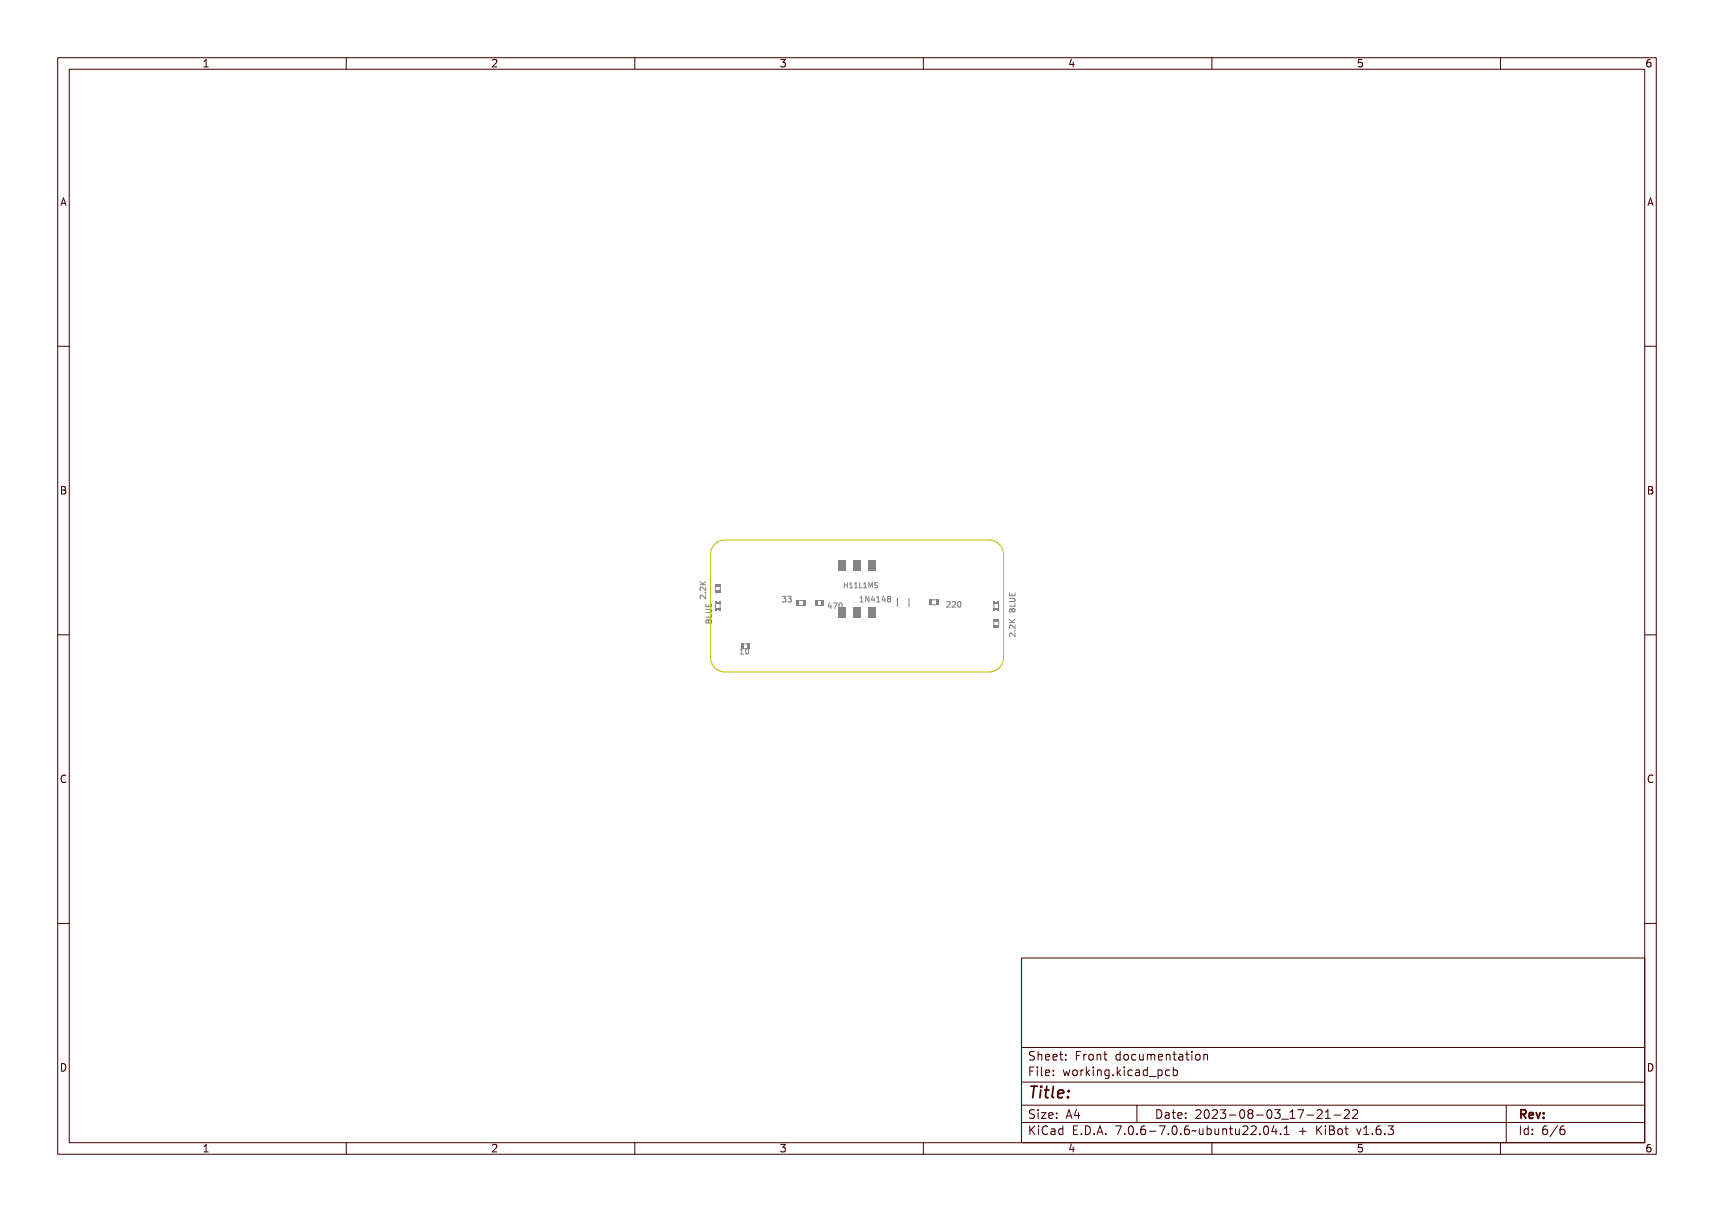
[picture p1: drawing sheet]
<svg xmlns="http://www.w3.org/2000/svg" width="297mm" height="210mm" viewBox="0 0 297 210" stroke-linecap="round" stroke-linejoin="round" font-family="sans-serif">
<g fill="none" stroke="#848484" stroke-width=".17">
<path d="M121.4 100.6l.4 .3 .5-.3v.1l-.5 .3 .5 .1v.2h-.9v-.2h.4l-.4-.4zM121.4 103.1a.59 .59 0 0 1 .8 .4v-.5h.1v.6l-.4-.3a.23 .23 0 0 0-.4-.1 .23 .23 0 0 0 0 .4l-.1-.1zM121.4 101.5a.6 .6 0 0 1 .8 .4v-.5h.1v.6l-.4-.3a.23 .23 0 0 0-.4 0 .23 .23 0 0 0 0 .3l-.1-.1zM122.1 102.4h.2v.2h-.2zM122.3 104.7v.4M122.4 107.1h.8v-.4h.1v.6h-.9zM122.4 105.9h.6a.31 .31 0 0 1 .4 .3 .31 .31 0 0 1-.4 .3h-.6v-.1h.6a.17 .17 0 0 0 .2-.2 .17 .17 0 0 0-.2-.2h-.6zM122.4 105.1h.1v.5h.3v-.4h.1v.4h.3v-.5h.1v.6h-.9zM122.4 107.6l.3-.1 .1 .2a.26 .26 0 0 1 .4-.2 .26 .26 0 0 1 .1 .3v.3h-.9zM122.5 107.7h.2l.1 .2h-.3zM122.9 107.6h.3v.3h-.3zM123.3 104.7v.4"/>
<path d="M141.7 104.1h.7M141.7 104.9h.7M143.7 104.5h.2v.7h.1l-.1 .3h-.1v-.2h-.4zM143.8 104.7v.5h-.3zM144.2 104.5h.6l-.4 1h-.1l.3-.9h-.4zM145 104.6h.1a.46 .46 0 0 1 .5 .4 .46 .46 0 0 1-.5 .5l-.1-.3zM145.2 104.7a.39 .39 0 0 1 .2 .3 .39 .39 0 0 1-.2 .4l-.1-.4zM146.3 101v.9M146.3 101.4h.5M146.8 101v.9M147.3 101h.2v.4h.3v-.4h.1v.9h-.1v-.4h-.3v.4h-.2zM148.1 101.1l.3-.1v.8h.2v.1h-.5v-.1h.2v-.7l-.2 .1z"/>
<path d="M148.8 101.1l.4-.1v.8h.1v.1h-.4v-.1h.1v-.7l-.2 .1zM149 104.3h.6M149 103.6l.3-.3v1M149.5 101h.2v.8h.4v.1h-.6zM150 103.4h.3v.8h.2v.1h-.5v-.1h.2v-.7h-.2zM150.3 101.1l.3-.1v.8h.2v.1h-.5v-.1h.2v-.7l-.2 .1zM150.7 103.4h.2l.3 .8v-.8h.1v.9h-.1l-.4-.7v.7h-.1zM150.9 101h.2l.1 .5 .2-.5h.1v.9h-.1v-.8l-.1 .5-.3-.5v.8h-.1zM151.7 101.1h.5v.1l-.1-.1a.16 .16 0 0 0-.3 0 .16 .16 0 0 0 .1 .3 .29 .29 0 0 1 .3 .1 .29 .29 0 0 1-.1 .4 .29 .29 0 0 1-.4-.2v.1a.21 .21 0 0 0 .3 0 .21 .21 0 0 0 .1-.3 .21 .21 0 0 0-.3 0l-.1-.2zM151.9 103.4h.1v.6h.1l-.1 .3h-.1v-.2h-.4zM151.9 103.5v.5h-.3zM152.4 103.4h.3v.8h.2v.1h-.5v-.1h.2v-.7h-.2z"/>
<path d="M153.4 103.4h.2v.6h.1l-.1 .3h-.1v-.2h-.4zM153.5 103.5v.5h-.3zM154 103.4a.27 .27 0 0 1 .4 0 .27 .27 0 0 1-.1 .4 .27 .27 0 0 1 .1 .4 .27 .27 0 0 1-.5 0 .27 .27 0 0 1 .2-.4l-.2-.1zM164 104.3a.34 .34 0 0 1 .5 .1 .34 .34 0 0 1-.2 .5l-.2 .2h.4v.1h-.5l.3-.4a.23 .23 0 0 0 0-.4 .23 .23 0 0 0-.3 .1zM164.8 104.3a.34 .34 0 0 1 .5 .1 .34 .34 0 0 1-.2 .5l-.2 .2h.4v.1h-.5l.3-.4a.23 .23 0 0 0 0-.4 .23 .23 0 0 0-.3 .1zM165.6 104.4l.1-.1a.46 .46 0 0 1 .4 .5 .46 .46 0 0 1-.4 .4l-.2-.2zM165.8 104.4a.39 .39 0 0 1 .2 .4 .39 .39 0 0 1-.2 .3l-.1-.3zM174.9 102.8v.4M175 107.3l.4 .4 .5-.4v.2l-.5 .3 .5 .1v.1h-.9v-.1h.4l-.4-.4zM175 105.2h.8v-.4h.1v.5h-.9zM175 104h.6a.31 .31 0 0 1 .3 .3 .31 .31 0 0 1-.3 .3h-.6v-.1h.6a.17 .17 0 0 0 .2-.2 .17 .17 0 0 0-.2-.2h-.6zM175 103.2h.1v.5h.3v-.5h.1v.5h.3v-.5h.1v.6h-.9z"/>
<path d="M175 109.9a.59 .59 0 0 1 .8 .3v-.4h.1v.6l-.5-.4a.23 .23 0 0 0-.3 0 .23 .23 0 0 0 0 .4l-.1-.2zM175 108.3a.59 .59 0 0 1 .8 .4v-.5h.1v.6l-.5-.3a.23 .23 0 0 0-.3-.1 .23 .23 0 0 0 0 .4l-.1-.1zM175 105.7l.3-.1 .1 .1a.26 .26 0 0 1 .3-.1 .26 .26 0 0 1 .2 .3v.3h-.9zM175.1 105.8h.2l.1 .2h-.3zM175.5 105.7h.3v.3h-.3zM175.7 109.2h.2v.2h-.2zM175.9 102.8v.4"/>
<circle cx="145.3" cy="105" r=".09"/>
<circle cx="154.2" cy="103.6" r=".16"/>
<circle cx="154.2" cy="104.1" r=".19"/>
<circle cx="165.8" cy="104.8" r=".09"/>
</g>
<g fill="#848484">
<path d="M141.2 104h.5v1h-.5z" fill-rule="evenodd"/>
<path d="M142.4 104h.5v1h-.5z" fill-rule="evenodd"/>
</g>
<path d="M128.8 111.6h.8" fill="none" stroke="#848484" stroke-width=".17"/>
<g fill="#848484">
<path d="M129.5 111.5h.5v1h-.5z" fill-rule="evenodd"/>
<path d="M128.4 111.5h.5v1h-.5z" fill-rule="evenodd"/>
</g>
<path d="M172.2 107.7v.7M173 107.7v.7" fill="none" stroke="#848484" stroke-width=".17"/>
<g fill="#848484">
<path d="M172.2 108.4h.9v.5h-.9z" fill-rule="evenodd"/>
<path d="M172.2 107.2h.9v.5h-.9z" fill-rule="evenodd"/>
</g>
<g fill="none" stroke="#848484" stroke-width=".17">
<path d="M172.2 104.6v.8M172.3 104.2a.3 .3 0 0 0 .3 .3 .3 .3 0 0 0 .3-.3M172.4 105.8a.27 .27 0 0 1 .2-.2 .27 .27 0 0 1 .3 .2M173 104.7v.7"/>
<circle cx="172.3" cy="104.4" r=".08"/>
</g>
<g fill="#848484">
<path d="M172.2 104.2h.2v.1h-.2z" fill-rule="evenodd"/>
<path d="M172.2 104.3v.4z" fill-rule="evenodd"/>
<path d="M172.2 104.4h.9v.3h-.9z" fill-rule="evenodd"/>
<path d="M172.2 105.4h.2v.5h-.2z" fill-rule="evenodd"/>
<path d="M172.4 105.4h.5v.2h-.5z" fill-rule="evenodd"/>
<path d="M172.4 105.6l.1 .1z" fill-rule="evenodd"/>
<path d="M172.8 105.6l.1 .1z" fill-rule="evenodd"/>
<path d="M172.9 104.2h.2v.3h-.2z" fill-rule="evenodd"/>
<path d="M172.9 105.4h.2v.5h-.2z" fill-rule="evenodd"/>
</g>
<path d="M138.5 104.1h.7M138.5 104.9h.7" fill="none" stroke="#848484" stroke-width=".17"/>
<g fill="#848484">
<path d="M138 104h.5v1h-.5z" fill-rule="evenodd"/>
<path d="M139.2 104h.5v1h-.5z" fill-rule="evenodd"/>
<path d="M150.4 97.1h1.2v1.8h-1.2z" fill-rule="evenodd"/>
<path d="M150.4 105.3h1.3v1.7h-1.3z" fill-rule="evenodd"/>
<path d="M147.9 97.1h1.2v1.8h-1.2z" fill-rule="evenodd"/>
<path d="M147.9 105.3h1.2v1.7h-1.2z" fill-rule="evenodd"/>
<path d="M145.3 97.1h1.3v1.8h-1.3z" fill-rule="evenodd"/>
<path d="M145.4 105.3h1.2v1.7h-1.2z" fill-rule="evenodd"/>
</g>
<path d="M124 101.6v.7M124.8 101.6v.7" fill="none" stroke="#848484" stroke-width=".17"/>
<g fill="#848484">
<path d="M123.9 101.1h1v.5h-1z" fill-rule="evenodd"/>
<path d="M123.9 102.3h1v.5h-1z" fill-rule="evenodd"/>
</g>
<path d="M161.5 103.9h.7M161.5 104.8h.7" fill="none" stroke="#848484" stroke-width=".17"/>
<g fill="#848484">
<path d="M161 103.9h.5v.9h-.5z" fill-rule="evenodd"/>
<path d="M162.2 103.9h.5v.9h-.5z" fill-rule="evenodd"/>
</g>
<path d="M155.5 103.7v1.4M157.5 103.7v1.4" fill="none" stroke="#848484" stroke-width=".2"/>
<g fill="none" stroke="#848484" stroke-width=".17">
<path d="M124 104.7v.7M124.1 105.8a.3 .3 0 0 1 .3-.3 .3 .3 0 0 1 .3 .3M124.1 104.2a.27 .27 0 0 0 .3 .3 .27 .27 0 0 0 .2-.3M124.8 104.7v.7"/>
<circle cx="124.7" cy="105.6" r=".08"/>
</g>
<g fill="#848484">
<path d="M124.6 105.7h.2v.2h-.2z" fill-rule="evenodd"/>
<path d="M124.8 105.4v.3z" fill-rule="evenodd"/>
<path d="M123.9 105.4h.9v.2h-.9z" fill-rule="evenodd"/>
<path d="M124.6 104.2h.2v.5h-.2z" fill-rule="evenodd"/>
<path d="M124.1 104.4h.5v.3h-.5z" fill-rule="evenodd"/>
<path d="M124.5 104.4l.1 .1z" fill-rule="evenodd"/>
<path d="M124.1 104.4l.1 .1z" fill-rule="evenodd"/>
<path d="M123.9 105.6h.2v.3h-.2z" fill-rule="evenodd"/>
<path d="M123.9 104.2h.2v.5h-.2z" fill-rule="evenodd"/>
</g>
<path d="M124.1 94.1l1-.5h.5h45.8a2.54 2.54 0 0 1 2.5 2.5v17.8a2.54 2.54 0 0 1-2.5 2.5h-45.8a2.54 2.54 0 0 1-2.5-2.5v-17.8a2.54 2.54 0 0 1 1-2z" fill="none" stroke="#c2c200" stroke-width=".17"/>
<g fill="none" stroke="#480000" stroke-width=".17">
<path d="M10 10h277v190h-277zM12 12h273v186h-273zM60 10v2M110 10v2M160 10v2M210 10v2M260 10v2M10 60h2M285 60h2M10 110h2M285 110h2M10 160h2"/>
<path d="M285 160h2M177 166h108v32h-108zM60 198v2M110 198v2M160 198v2M177 181.5h108M177 187.5h108M177 191.5h108M177 194.5h108M178.1 195.2h.2v.6l.6-.6h.3l-.6 .6 .6 .8h-.2l-.5-.7-.2 .2v.5h-.2zM178.2 185h.9v.2h-.7v.4h.6v.2h-.6v.7h-.2zM178.3 182.4l.5-.1h.2v.2a.31 .31 0 0 0-.5-.1 .31 .31 0 0 0 0 .5 .5 .5 0 0 1 .6 .6 .5 .5 0 0 1-.8 .2l-.1-.2a.34 .34 0 0 0 .4 .1 .34 .34 0 0 0 .1-.5 .47 .47 0 0 1-.5-.2 .47 .47 0 0 1 .1-.5z"/>
<path d="M178.3 192.5l.5-.1h.2v.2a.31 .31 0 0 0-.5-.1 .31 .31 0 0 0 0 .5 .5 .5 0 0 1 .6 .6 .5 .5 0 0 1-.8 .2l-.1-.2a.34 .34 0 0 0 .4 .1 .34 .34 0 0 0 .1-.5 .47 .47 0 0 1-.5-.2 .47 .47 0 0 1 .1-.5zM179.4 182.2h.2v.6a.35 .35 0 0 1 .4-.1 .35 .35 0 0 1 .2 .4v.6h-.2v-.8h-.4v.8h-.2zM179.5 185.4h.4v.9h.4v.2h-.9v-.2h.3v-.8h-.2zM179.5 192.8h.4v.9h.4v.1h-.9v-.1h.3v-.8h-.2zM179.5 195.6h.4v.9h.4v.1h-.9v-.1h.3v-.8h-.2zM179.7 184.9h.2v.3h-.2zM179.7 192.3h.2v.3h-.2zM179.7 195.1h.2v.3h-.2zM180.6 184.9h.4v1.3l.4 .1v.2l-.5-.2v-1.2h-.3zM180.6 192.8h.8v.1l-.6 .8h.6v.1h-.8v-.1l.6-.8h-.6zM180.7 182.8a.49 .49 0 0 1 .6-.1 .49 .49 0 0 1 .2 .5h-.8a.42 .42 0 0 0 .3 .4 .42 .42 0 0 0 .4-.1v.2a.6 .6 0 0 1-.8-.1 .6 .6 0 0 1 .1-.8zM180.7 195.4l.5-.2h.3v.2a.43 .43 0 0 0-.6 0 .43 .43 0 0 0-.2 .5 .43 .43 0 0 0 .2 .5 .43 .43 0 0 0 .6 0v.2a.66 .66 0 0 1-.8-.1 .66 .66 0 0 1-.1-.8z"/>
<path d="M180.8 182.9l.4-.1 .1 .3h-.6zM181.8 195.6h.2a.45 .45 0 0 1 .5 0 .45 .45 0 0 1 .1 .4v.6h-.1v-.1a.38 .38 0 0 1-.5 .2 .38 .38 0 0 1-.2-.5 .38 .38 0 0 1 .4-.2h.3a.35 .35 0 0 0-.3-.4 .35 .35 0 0 0-.4 .2zM181.9 182.8a.49 .49 0 0 1 .6-.1 .49 .49 0 0 1 .2 .5h-.8a.42 .42 0 0 0 .3 .4 .42 .42 0 0 0 .5-.1v.2a.6 .6 0 0 1-.9-.1 .6 .6 0 0 1 .1-.8zM181.9 185.5a.49 .49 0 0 1 .6-.1 .49 .49 0 0 1 .2 .5h-.8a.42 .42 0 0 0 .3 .4 .42 .42 0 0 0 .5-.1v.2a.6 .6 0 0 1-.9-.1 .6 .6 0 0 1 .1-.8zM181.9 192.9a.49 .49 0 0 1 .6-.1 .49 .49 0 0 1 .2 .5h-.8a.42 .42 0 0 0 .3 .4 .42 .42 0 0 0 .5-.1v.2a.6 .6 0 0 1-.9-.1 .6 .6 0 0 1 .1-.8zM182 196.2l.5-.1a.31 .31 0 0 1-.2 .4 .31 .31 0 0 1-.4-.1zM182 182.9l.4-.1 .1 .3h-.6zM182 185.6l.4-.1 .1 .3h-.6zM182 193l.4-.1 .1 .3h-.6zM183 195.7l.4-.2 .2 .2v-.6h.2v1.5h-.2v-.1a.42 .42 0 0 1-.5 .1 .42 .42 0 0 1-.2-.5zM183.2 195.8l.1-.1a.4 .4 0 0 1 .3 .4 .4 .4 0 0 1-.3 .4l-.2-.2zM183.2 182.3h.2v.4h.4v.1h-.4l.1 .8h.3v.1h-.2a.3 .3 0 0 1-.4-.3v-.6h-.3v-.1h.3z"/>
<path d="M183.3 185.4h.2v.3h-.2zM183.3 186.2h.2v.3h-.2zM183.3 192.8h.2v.3h-.2zM183.3 193.6h.2v.2h-.2zM184.5 182.7h.2v.3h-.2zM184.5 183.5h.2v.2h-.2zM185.2 185.4h.2l.2 .8 .1-.5h.2l.2 .5 .1-.8h.2l-.2 1.1h-.2l-.2-.7-.2 .7h-.1zM185.4 195.2h.9v.2h-.7v.4h.6v.2h-.6v.5h.7v.1h-.9zM185.7 192.4h.2l.5 1.4h-.2l-.1-.3h-.5l-.1 .3h-.2zM185.8 192.6l.2 .7h-.4zM186.6 182.3h.9v.2h-.7v.4h.6v.2h-.6v.6h-.2zM186.7 185.5a.52 .52 0 0 1 .8 .4 .52 .52 0 0 1-.8 .4l-.1-.4z"/>
<path d="M186.8 185.6l.1-.1a.39 .39 0 0 1 .4 .4 .39 .39 0 0 1-.4 .4l-.1-.2zM186.9 196.4h.2v.2h-.2zM187.1 192.4h.2v.9h.2v.2h-.2v.3h-.2v-.3h-.6v-.2zM187.1 192.6v.7h-.4zM187.8 195.2a.76 .76 0 0 1 .9 .7 .76 .76 0 0 1-.9 .7zM188 195.4a.57 .57 0 0 1 .5 .5 .57 .57 0 0 1-.5 .6zM188 182.7h.2v.2a.3 .3 0 0 1 .3-.3 .3 .3 0 0 1 .3 .3 .37 .37 0 0 0-.5-.1 .37 .37 0 0 0-.1 .4v.5h-.2zM188 185.4h.2v.2a.3 .3 0 0 1 .3-.3 .3 .3 0 0 1 .3 .3 .37 .37 0 0 0-.5-.1 .37 .37 0 0 0-.1 .4v.6h-.2zM189.1 184.9h.1v.9l.5-.4h.2l-.4 .4 .5 .7h-.2l-.4-.6-.2 .1v.5h-.1zM189.1 182.8a.52 .52 0 0 1 .8 .4 .52 .52 0 0 1-.8 .4l-.1-.4zM189.2 182.9l.1-.1a.39 .39 0 0 1 .4 .4 .39 .39 0 0 1-.4 .4l-.1-.2zM189.3 196.4h.3v.2h-.3z"/>
<path d="M190.2 182.7h.2v.1a.35 .35 0 0 1 .4-.1 .35 .35 0 0 1 .3 .4v.6h-.2l-.1-.8h-.3l-.1 .8h-.2zM190.3 185.4h.4v.9h.4v.2h-.9v-.2h.4v-.8h-.3zM190.5 195.2h.3l.4 1.4h-.2l-.1-.3h-.5l-.1 .3h-.2zM190.6 184.9h.1v.3h-.1zM190.6 195.4l.2 .7h-.4zM191.4 185.4h.2v.1a.35 .35 0 0 1 .4-.1 .35 .35 0 0 1 .3 .4v.7h-.2l-.1-.9h-.3l-.1 .9h-.2zM191.7 182.3h.1v.4h.4v.1h-.4l.1 .8h.3v.1h-.2a.3 .3 0 0 1-.3-.3v-.6h-.3v-.1h.3zM191.7 196.4h.3v.2h-.3zM192.7 185.5l.3-.2 .3 .2v-.1h.2v1a.53 .53 0 0 1-.8 .4v-.2a.36 .36 0 0 0 .4 .1 .36 .36 0 0 0 .2-.4l-.1 .1a.53 .53 0 0 1-.7-.3 .53 .53 0 0 1 .2-.6zM192.8 185.6l.1-.1a.39 .39 0 0 1 .4 .4 .39 .39 0 0 1-.4 .4l-.1-.2zM193.8 195.2h.9l-.5 1.4h-.2l.5-1.2h-.7zM193.9 182.8l.3-.2 .3 .2v-.6h.2v1.5h-.2v-.1a.42 .42 0 0 1-.6 .1 .42 .42 0 0 1-.1-.5z"/>
<path d="M194.1 182.8a.4 .4 0 0 1 .4 .4 .4 .4 0 0 1-.4 .4l-.2-.4zM194.1 186.2h.3v.3h-.3zM195.1 184.9h.2v.9l.4-.4h.3l-.5 .4 .5 .7h-.2l-.4-.6-.1 .1v.5h-.2zM195.1 182.8a.52 .52 0 0 1 .8 .4 .52 .52 0 0 1-.8 .4l-.1-.4zM195.2 182.9l.1-.1a.39 .39 0 0 1 .4 .4 .39 .39 0 0 1-.4 .4l-.1-.2zM195.3 196.4h.3v.2h-.3zM196.3 185.4h.5v.9h.3v.2h-.9v-.2h.4v-.8h-.3zM196.3 195.4a.5 .5 0 0 1 .7-.1 .5 .5 0 0 1 .1 .6 .52 .52 0 0 1-.4 .8 .52 .52 0 0 1-.5-.8zM196.4 182.8a.39 .39 0 0 1 .4-.2 .39 .39 0 0 1 .3 .3 .4 .4 0 0 0-.6 0 .4 .4 0 0 0 0 .6 .4 .4 0 0 0 .6 0 .41 .41 0 0 1-.4 .3 .41 .41 0 0 1-.4-.3v-.5zM196.5 195.4a.57 .57 0 0 1 .4 .9l-.3 .2a.86 .86 0 0 1-.1-1.1zM196.6 184.9h.2v.3h-.2zM197 191.5v3"/>
<path d="M197.4 182.7h.2v.8l.2 .1 .3-.2v-.7h.2v1h-.2v-.1a.35 .35 0 0 1-.4 .2 .35 .35 0 0 1-.3-.5zM197.6 185.5a.39 .39 0 0 1 .4-.2 .39 .39 0 0 1 .3 .3 .4 .4 0 0 0-.6 0 .4 .4 0 0 0 0 .6 .4 .4 0 0 0 .6 0 .41 .41 0 0 1-.4 .3 .41 .41 0 0 1-.4-.3v-.5zM197.7 196.4h.3v.2h-.3zM198.6 182.7h.1l.2-.1a.22 .22 0 0 0 .2 .2 .22 .22 0 0 0 .2-.2l.2 .3 .1 .8h-.2v-.8l-.1-.1-.2 .1v.8h-.1v-.8l-.2-.1-.1 .1v.8h-.1zM198.7 185.4h.1a.45 .45 0 0 1 .5 0 .45 .45 0 0 1 .2 .4v.7h-.2v-.2a.38 .38 0 0 1-.5 .2 .38 .38 0 0 1-.2-.5 .38 .38 0 0 1 .5-.2h.2a.35 .35 0 0 0-.3-.4 .35 .35 0 0 0-.3 .2zM198.7 195.4l.5-.2h.2v.2a.43 .43 0 0 0-.5 0 .43 .43 0 0 0-.1 .5 .48 .48 0 0 1 .7 0 .48 .48 0 0 1-.1 .7 .48 .48 0 0 1-.7-.1l-.1-.6zM198.8 186l.5-.1a.31 .31 0 0 1-.1 .4 .31 .31 0 0 1-.4-.1zM198.9 195.9a.29 .29 0 0 1 .4 .1 .29 .29 0 0 1-.1 .4 .29 .29 0 0 1-.4-.1zM199.9 185.5l.3-.2 .3 .2v-.6h.2v1.6h-.2v-.2a.42 .42 0 0 1-.5 .1 .42 .42 0 0 1-.2-.5zM199.9 182.8a.49 .49 0 0 1 .6-.1 .49 .49 0 0 1 .2 .5h-.7a.42 .42 0 0 0 .2 .4 .42 .42 0 0 0 .5-.1v.2a.6 .6 0 0 1-.8-.1 .6 .6 0 0 1 0-.8zM200 196h.5v.2h-.5zM200 185.6l.1-.1a.39 .39 0 0 1 .4 .4 .39 .39 0 0 1-.4 .4l-.1-.2z"/>
<path d="M200.1 182.9l.3-.1 .2 .3h-.6zM200.1 192.4a.76 .76 0 0 1 1 .7 .76 .76 0 0 1-1 .7zM200.3 192.6a.57 .57 0 0 1 .6 .5 .57 .57 0 0 1-.6 .6zM200.9 186.8l1.2 .1zM201 195.2h.9l-.5 1.4h-.2l.5-1.2h-.7zM201.1 182.7h.1v.1a.35 .35 0 0 1 .5-.1 .35 .35 0 0 1 .2 .4v.6h-.2v-.8h-.4l-.1 .8h-.1zM201.4 192.8h.2a.45 .45 0 0 1 .5 0 .45 .45 0 0 1 .1 .4v.6h-.1v-.1a.38 .38 0 0 1-.5 .2 .38 .38 0 0 1-.2-.5 .38 .38 0 0 1 .4-.2h.3a.35 .35 0 0 0-.3-.4 .35 .35 0 0 0-.4 .2zM201.6 193.4l.5-.1a.31 .31 0 0 1-.2 .4 .31 .31 0 0 1-.4-.1zM202.2 185.4h.2v.1a.46 .46 0 0 1 .6 0 .46 .46 0 0 1 .1 .6 .39 .39 0 0 1-.2 .4 .39 .39 0 0 1-.5-.2v.6h-.2zM202.5 182.3h.2v.4h.4v.1h-.4v.8h.4v.1h-.2a.3 .3 0 0 1-.4-.3v-.6h-.3v-.1h.3zM202.5 185.6l.1-.1a.4 .4 0 0 1 .4 .4 .4 .4 0 0 1-.4 .4l-.2-.2zM202.5 196.4h.3v.2h-.3z"/>
<path d="M202.8 192.4h.2v.4h.4v.1h-.4l.1 .8h.3v.1h-.2a.3 .3 0 0 1-.4-.3v-.6h-.3v-.1h.3zM203.5 182.7h.2a.45 .45 0 0 1 .4 0 .45 .45 0 0 1 .2 .4v.6h-.2v-.1a.38 .38 0 0 1-.5 .2 .38 .38 0 0 1-.2-.5 .38 .38 0 0 1 .5-.2h.2a.35 .35 0 0 0-.2-.4 .35 .35 0 0 0-.4 .2zM203.5 195.4a.5 .5 0 0 1 .7-.1 .5 .5 0 0 1 .1 .6 .52 .52 0 0 1-.4 .8 .52 .52 0 0 1-.5-.8zM203.6 185.5a.39 .39 0 0 1 .4-.2 .39 .39 0 0 1 .3 .3 .4 .4 0 0 0-.5 0 .4 .4 0 0 0 0 .6 .4 .4 0 0 0 .5 0 .41 .41 0 0 1-.4 .3 .41 .41 0 0 1-.4-.3v-.5zM203.7 183.3l.4-.1a.31 .31 0 0 1-.1 .4 .31 .31 0 0 1-.4-.1zM203.7 195.4a.57 .57 0 0 1 .4 .9l-.2 .2a.86 .86 0 0 1-.2-1.1zM203.9 192.9a.49 .49 0 0 1 .6-.1 .49 .49 0 0 1 .2 .5h-.8a.42 .42 0 0 0 .3 .4 .42 .42 0 0 0 .5-.1v.2a.6 .6 0 0 1-.9-.1 .6 .6 0 0 1 .1-.8zM204 193l.4-.1 .1 .3h-.6zM204.7 184.9h.1v.6a.45 .45 0 0 1 .7 0 .45 .45 0 0 1 0 .6 .39 .39 0 0 1-.2 .4 .39 .39 0 0 1-.5-.2v.2h-.1zM204.9 182.3h.2v.4h.4v.1h-.4v.8h.4v.1h-.2a.3 .3 0 0 1-.4-.3v-.6h-.3v-.1h.3zM204.9 185.6l.1-.1a.39 .39 0 0 1 .4 .4 .39 .39 0 0 1-.4 .4l-.1-.2zM204.9 196.4h.3v.2h-.3z"/>
<path d="M205.3 192.8h.2v.3h-.2zM205.3 193.6h.2v.2h-.2zM205.9 182.7h.5v.9h.3v.1h-.9v-.1h.4v-.8h-.3zM205.9 195.4l.5-.2h.2v.2a.43 .43 0 0 0-.5 0 .43 .43 0 0 0-.1 .5 .48 .48 0 0 1 .7 0 .48 .48 0 0 1-.1 .7 .48 .48 0 0 1-.7-.1l-.1-.6zM206.1 195.9a.29 .29 0 0 1 .4 .1 .29 .29 0 0 1-.1 .4 .29 .29 0 0 1-.4-.1zM206.2 182.2h.2v.3h-.2zM207 196l.3-.1 .5 .1 .2-.1a.38 .38 0 0 1-.7 .2l-.3 .1zM207.1 182.8a.52 .52 0 0 1 .8 .4 .52 .52 0 0 1-.8 .4l-.1-.4zM207.3 182.9l.1-.1a.39 .39 0 0 1 .4 .4 .39 .39 0 0 1-.4 .4l-.2-.2zM207.4 192.5a.53 .53 0 0 1 .8 .1 .53 .53 0 0 1-.3 .7l-.3 .4h.7v.1h-.9v-.1l.3-.4a.49 .49 0 0 0 .2-.7l-.5 .1zM208.3 182.7h.1v.1a.35 .35 0 0 1 .5-.1 .35 .35 0 0 1 .2 .4v.6h-.2v-.8h-.4l-.1 .8h-.1zM208.3 195.6h.1l.1 .8 .2 .1 .2-.2v-.7h.2v1h-.2v-.1a.35 .35 0 0 1-.4 .2 .35 .35 0 0 1-.2-.5z"/>
<path d="M208.7 192.6a.5 .5 0 0 1 .6-.1 .5 .5 0 0 1 .2 .6 .52 .52 0 0 1-.5 .8 .52 .52 0 0 1-.4-.8zM208.9 192.6a.57 .57 0 0 1 .4 .9l-.3 .2a.86 .86 0 0 1-.1-1.1zM209.5 195.1h.2v.6a.45 .45 0 0 1 .6-.1 .45 .45 0 0 1 .1 .7 .39 .39 0 0 1-.3 .4 .39 .39 0 0 1-.4-.2v.1h-.2zM209.7 195.8l.1-.1a.4 .4 0 0 1 .4 .4 .4 .4 0 0 1-.4 .4l-.1-.2zM209.8 192.5a.53 .53 0 0 1 .8 .1 .53 .53 0 0 1-.3 .7l-.3 .4h.7v.1h-.9v-.1l.3-.4a.49 .49 0 0 0 .2-.7l-.5 .1zM210 198v2M210.7 195.6h.2v.8l.2 .1 .2-.2v-.7h.2v1h-.2v-.1a.35 .35 0 0 1-.4 .2 .35 .35 0 0 1-.2-.5zM211 192.4a.46 .46 0 0 1 .6 0 .46 .46 0 0 1 .1 .6l-.1 .1a.45 .45 0 0 1 .2 .6 .45 .45 0 0 1-.6 .2l-.2-.1v-.2a.35 .35 0 0 0 .5 .1 .35 .35 0 0 0 0-.5h-.3v-.2a.28 .28 0 0 0 .4-.1 .28 .28 0 0 0 0-.3 .28 .28 0 0 0-.4 0h-.2zM211.9 195.6h.2v.1a.35 .35 0 0 1 .4-.1 .35 .35 0 0 1 .2 .4v.6h-.2v-.8h-.4v.8h-.2zM212.4 193.2h.5v.2h-.5zM213.3 195.2h.2v.4h.4v.1h-.4v.8h.4v.1h-.2a.3 .3 0 0 1-.4-.3v-.6h-.3v-.1h.3zM213.5 192.6a.5 .5 0 0 1 .6-.1 .5 .5 0 0 1 .2 .6 .52 .52 0 0 1-.5 .8 .52 .52 0 0 1-.4-.8z"/>
<path d="M213.7 192.6a.57 .57 0 0 1 .4 .9l-.3 .2a.86 .86 0 0 1-.1-1.1zM214.3 195.6h.2v.8l.2 .1 .2-.2v-.7h.2v1h-.2v-.1a.35 .35 0 0 1-.4 .2 .35 .35 0 0 1-.2-.5zM214.7 192.5a.41 .41 0 0 1 .7-.1 .41 .41 0 0 1-.2 .7 .42 .42 0 0 1 .2 .6 .42 .42 0 0 1-.7 0 .42 .42 0 0 1 .2-.6l-.3-.2zM215.5 195.3a.53 .53 0 0 1 .8 .1 .53 .53 0 0 1-.3 .7l-.3 .4h.6v.1h-.9v-.1l.4-.4a.49 .49 0 0 0 .2-.8l-.5 .2zM216 193.2h.5v.2h-.5zM216.7 195.3a.53 .53 0 0 1 .8 .1 .53 .53 0 0 1-.3 .7l-.3 .4h.6v.1h-.9v-.1l.4-.4a.49 .49 0 0 0 .2-.8l-.5 .2zM217.1 192.6a.5 .5 0 0 1 .7-.1 .5 .5 0 0 1 .1 .6 .52 .52 0 0 1-.5 .8 .52 .52 0 0 1-.4-.8zM217.3 192.6a.57 .57 0 0 1 .4 .9l-.3 .2a.86 .86 0 0 1-.1-1.1zM218.2 196.4h.2v.2h-.2zM218.2 192.4a.46 .46 0 0 1 .6 0 .46 .46 0 0 1 .1 .6l-.1 .1a.45 .45 0 0 1 .2 .6 .45 .45 0 0 1-.6 .2l-.2-.1v-.2a.35 .35 0 0 0 .5 .1 .35 .35 0 0 0 0-.5h-.3v-.2a.28 .28 0 0 0 .4-.1 .28 .28 0 0 0 0-.3 .28 .28 0 0 0-.4 0h-.2zM219.2 195.4a.5 .5 0 0 1 .6-.1 .5 .5 0 0 1 .2 .6 .52 .52 0 0 1-.5 .8 .52 .52 0 0 1-.5-.8zM219.2 194.2l1.3 .1z"/>
<path d="M219.4 195.4a.57 .57 0 0 1 .3 .9l-.2 .2a.86 .86 0 0 1-.1-1.1zM220.7 192.5l.5-.1v1.3h.3v.1h-.8v-.1h.3v-1.1h-.3zM220.8 195.2h.2v.9h.2v.2h-.2v.3h-.2v-.3h-.6v-.2zM220.8 195.4v.7h-.4zM221.8 196.4h.2v.2h-.2zM221.8 192.4h.9l-.5 1.4h-.2l.5-1.2h-.7zM222.8 195.3l.5-.1v1.3h.3v.1h-.8v-.1h.3v-1.1h-.3zM223.2 193.2h.5v.2h-.5zM224.2 192.5a.53 .53 0 0 1 .8 .1 .53 .53 0 0 1-.3 .7l-.3 .4h.7v.1h-.9v-.1l.3-.4a.49 .49 0 0 0 .2-.7l-.5 .1zM225.4 195.5h.2v.4h.4v.2h-.4v.4h-.2v-.4h-.4v-.2h.4zM225.5 192.5l.5-.1v1.3h.3v.1h-.8v-.1h.3v-1.1h-.3zM226.8 193.2h.5v.2h-.5z"/>
<path d="M227.5 195.2h.2v.6l.6-.6h.2l-.6 .6 .6 .8h-.2l-.5-.7-.1 .2v.5h-.2zM227.8 192.5a.53 .53 0 0 1 .8 .1 .53 .53 0 0 1-.2 .7l-.4 .4h.7v.1h-.9v-.1l.3-.4a.49 .49 0 0 0 .2-.7l-.5 .1zM228.8 195.6h.4v.9h.4v.1h-.9v-.1h.4v-.8h-.3zM229 192.5a.53 .53 0 0 1 .8 .1 .53 .53 0 0 1-.2 .7l-.4 .4h.7v.1h-.9v-.1l.3-.4a.49 .49 0 0 0 .2-.7l-.5 .1zM229.1 195.1h.1v.3h-.1zM229.9 195.2h.4a.35 .35 0 0 1 .5 .2 .35 .35 0 0 1-.3 .5 .41 .41 0 0 1 .3 .5 .41 .41 0 0 1-.5 .2h-.4zM230.1 196h.2a.27 .27 0 0 1 .3 .2 .27 .27 0 0 1-.3 .3h-.2zM230.1 195.4h.2a.23 .23 0 0 1 .3 .2 .23 .23 0 0 1-.3 .2h-.2zM231.2 193.2h1.1M231.2 195.7a.52 .52 0 0 1 .8 .4 .52 .52 0 0 1-.8 .4l-.1-.4zM231.3 195.8l.1-.1a.39 .39 0 0 1 .4 .4 .39 .39 0 0 1-.4 .4l-.1-.2zM232.6 195.2h.1v.4h.4v.1h-.4l.1 .8h.3v.1h-.2a.3 .3 0 0 1-.3-.3v-.6h-.3v-.1h.3z"/>
<path d="M233 192.4l.2-.1h.3l.2 .1 .1 .3-.1 .2-.8 .9h.9M234.4 192.4l.2-.1h.4l.2 .1v.3v.2l-.9 .9h.9M234.6 195.6h.2l.3 .9 .4-.9h.2l-.4 1h-.3zM236 195.3l.5-.1v1.3h.3v.1h-.8v-.1h.3v-1.1h-.3zM237.4 196.4h.3v.2h-.3zM238.4 195.4l.5-.2h.2v.2a.43 .43 0 0 0-.5 0 .43 .43 0 0 0-.1 .5 .48 .48 0 0 1 .7 0 .48 .48 0 0 1-.1 .7 .48 .48 0 0 1-.7-.1l-.1-.6zM238.6 195.9a.29 .29 0 0 1 .4 .1 .29 .29 0 0 1-.1 .4 .29 .29 0 0 1-.4-.1zM239.8 196.4h.3v.2h-.3zM240.7 195.2a.46 .46 0 0 1 .6 0 .46 .46 0 0 1 .1 .6l-.1 .1a.45 .45 0 0 1 .2 .6 .45 .45 0 0 1-.6 .2l-.2-.1v-.2a.35 .35 0 0 0 .5 .1 .35 .35 0 0 0 0-.5l-.3-.1v-.1a.28 .28 0 0 0 .4-.1 .28 .28 0 0 0 0-.3 .28 .28 0 0 0-.4 0h-.2zM260 198v2M261 191.5v6.5M263.2 195.2h.8v.2h-.3v1.1h.3v.1h-.8v-.1h.3v-1.1h-.3z"/>
<path d="M264.4 195.7l.3-.2 .3 .2v-.6h.2v1.5h-.2v-.1a.42 .42 0 0 1-.5 .1 .42 .42 0 0 1-.2-.5zM264.6 195.8l.1-.1a.4 .4 0 0 1 .3 .4 .4 .4 0 0 1-.3 .4l-.2-.2zM265.9 195.6h.2v.3h-.2zM265.9 196.4h.2v.2h-.2zM268.1 195.4l.5-.2h.2v.2a.43 .43 0 0 0-.5 0 .43 .43 0 0 0-.2 .5 .48 .48 0 0 1 .7 0 .48 .48 0 0 1-.1 .7 .48 .48 0 0 1-.6-.1l-.2-.6zM268.2 195.9a.29 .29 0 0 1 .4 .1 .29 .29 0 0 1 0 .4 .29 .29 0 0 1-.4-.1zM269.9 195.2h.2l-.8 1.6h-.2zM270.5 195.4l.5-.2h.2v.2a.43 .43 0 0 0-.5 0 .43 .43 0 0 0-.2 .5 .48 .48 0 0 1 .7 0 .48 .48 0 0 1 0 .7 .48 .48 0 0 1-.7-.1l-.1-.6zM270.6 195.9a.29 .29 0 0 1 .4 .1 .29 .29 0 0 1 0 .4 .29 .29 0 0 1-.4-.1z"/>
<circle cx="196.7" cy="195.9" r=".13"/>
<circle cx="203.9" cy="195.9" r=".13"/>
<circle cx="209" cy="193.1" r=".13"/>
<circle cx="213.8" cy="193.1" r=".13"/>
<circle cx="215" cy="193.4" r=".29"/>
<circle cx="215" cy="192.8" r=".25"/>
<circle cx="217.4" cy="193.1" r=".13"/>
<circle cx="219.5" cy="195.9" r=".13"/>
</g>
<g fill="none" stroke="#480000" stroke-width=".3">
<path d="M178.1 188.4h1.4v.2h-.6v1.7h-.2v-1.7h-.6zM179.9 188.8h.7v1.3h.4v.2h-1.2v-.2h.5v-1.1h-.4zM180.3 188.3h.3v.3h-.3zM181.8 188.4h.2v.4h.6v.2h-.6v1l.2 .1h.4v.2a.55 .55 0 0 1-.8-.5v-.8h-.4v-.2h.4zM183 188.3h.6l.1 1.6 .1 .2h.4v.2a.54 .54 0 0 1-.8-.5v-1.4h-.4zM184.8 189a.65 .65 0 0 1 .8-.1 .65 .65 0 0 1 .3 .7h-1.1a.56 .56 0 0 0 .4 .5 .56 .56 0 0 0 .6-.1v.2a.81 .81 0 0 1-1.1-.1 .81 .81 0 0 1 .1-1.1zM185 189.1l.3-.1a.37 .37 0 0 1 .3 .4h-.8zM186.7 188.9h.3v.4h-.3zM186.7 189.9h.3v.4h-.3zM263.1 192.4a.73 .73 0 0 1 .9 .2v.3l-.3 .3 .5 .6h-.2l-.3-.4-.2-.2h-.2v.6h-.2zM263.3 192.6h.2a.26 .26 0 0 1 .3 .2 .26 .26 0 0 1-.2 .3h-.3zM264.5 192.9a.49 .49 0 0 1 .6-.1 .49 .49 0 0 1 .2 .5h-.8a.42 .42 0 0 0 .3 .4 .42 .42 0 0 0 .4-.1v.2a.6 .6 0 0 1-.8-.1 .6 .6 0 0 1 .1-.8z"/>
<path d="M264.6 193l.3-.1 .2 .3h-.6zM265.5 192.8h.2l.3 .9 .3-.9h.2l-.4 1h-.2zM267.1 192.8h.2v.3h-.2zM267.1 193.6h.2v.2h-.2z"/>
</g>
<text font-size="2.7" fill="#480000" x="178" y="190.3">Title:</text>
<g font-size="2" fill="#480000">
<text x="178" y="183.7">Sheet: Front documentation</text>
<text x="178" y="186.5">File: working.kicad_pcb</text>
<text x="178" y="193.9">Size: A4</text>
<text x="178" y="196.6">KiCad E.D.A. 7.0.6-7.0.6~ubuntu22.04.1 + KiBot v1.6.3</text>
<text x="200" y="193.9">Date: 2023-08-03_17-21-22</text>
<text x="263" y="196.6">Id: 6/6</text>
<text x="263" y="193.9">Rev:</text>
</g>
<g font-size="1.7" fill="#480000">
<text x="35" y="11.7">1</text>
<text x="85" y="11.7">2</text>
<text x="135" y="11.7">3</text>
<text x="185" y="11.7">4</text>
<text x="235" y="11.7">5</text>
<text x="285" y="11.7">6</text>
<text x="10.5" y="35.7">A</text>
<text x="285.5" y="35.7">A</text>
<text x="10.5" y="85.6">B</text>
<text x="285.5" y="85.6">B</text>
<text x="10.5" y="135.7">C</text>
<text x="285.5" y="135.7">C</text>
<text x="10.5" y="185.6">D</text>
<text x="285.5" y="185.6">D</text>
<text x="35" y="199.7">1</text>
<text x="85" y="199.7">2</text>
<text x="135" y="199.7">3</text>
<text x="185" y="199.7">4</text>
<text x="235" y="199.7">5</text>
<text x="285" y="199.7">6</text>
</g>
<g font-size="1.3" fill="#848484">
<text x="122.3" y="103.7" transform="rotate(-90 122.3 103.7)">2.2K</text>
<text x="135.8" y="104.3">33</text>
<text x="143.3" y="105.5">470</text>
<text x="149.8" y="104.3">1N4148</text>
<text x="163.9" y="105.2">220</text>
<text x="175.9" y="106.3" transform="rotate(-90 175.9 106.3)">BLUE</text>
<text x="123.3" y="108.2" transform="rotate(-90 123.3 108.2)">BLUE</text>
<text x="128.4" y="113.4">10</text>
<text x="175.9" y="110.5" transform="rotate(-90 175.9 110.5)">2.2K</text>
</g>
<text font-size="1.2" fill="#848484" x="147.3" y="101.9">H11L1MS</text>
</svg>
